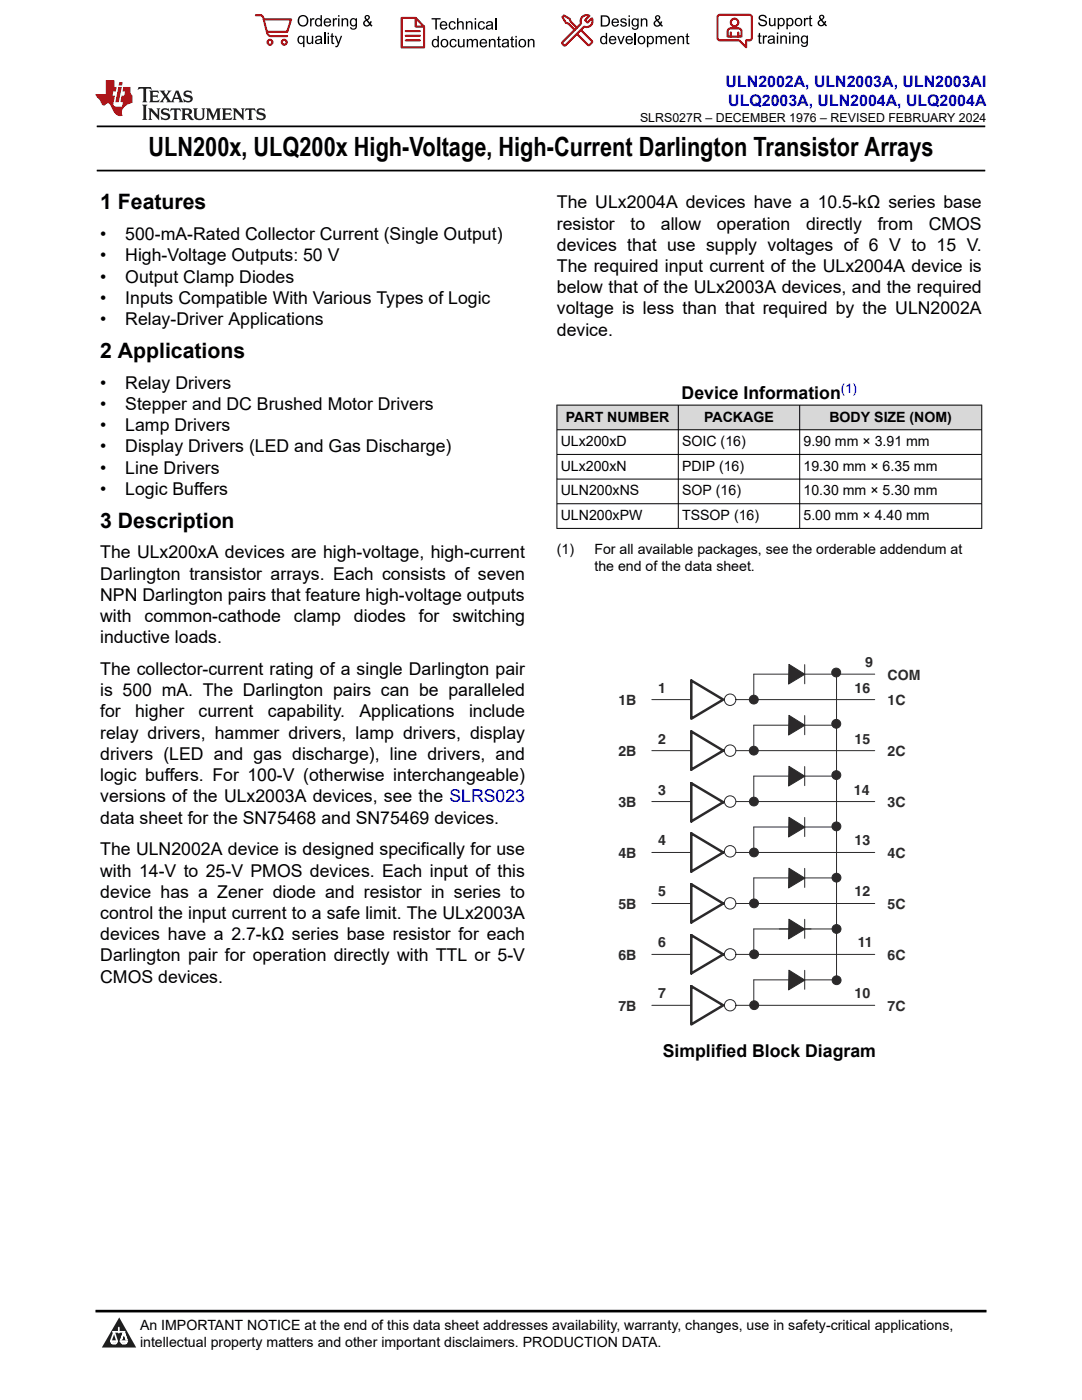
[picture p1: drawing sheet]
<svg xmlns="http://www.w3.org/2000/svg" width="216mm" height="279mm" viewBox="0 0 216 279" stroke-linecap="round" stroke-linejoin="round" font-family="sans-serif">
<path d="M19.3 25.2h177.3M19.3 34h177.3" fill="none" stroke="#000" stroke-width=".35"/>
<g fill="#d8d8d8">
<path d="M111.1 80.8h84.8v5h-84.8z" fill-rule="evenodd"/>
<path d="M111.2 80.9h24.1v4.8h-24.1z" fill-rule="evenodd"/>
<path d="M135.4 80.9h24.1v4.8h-24.1z" fill-rule="evenodd"/>
<path d="M159.6 80.9h36.2v4.8h-36.2z" fill-rule="evenodd"/>
</g>
<path d="M111.1 80.8h84.9M111.1 85.8h84.9M111.1 90.7h84.9M111.1 95.6h84.9M111.1 80.8v24.7M135.3 80.8v24.7M159.6 80.8v24.7M195.9 80.8v24.7M111.1 100.5h84.9M111.1 105.5h84.9" fill="none" stroke="#000" stroke-width=".2"/>
<g fill="none" stroke="#2b292a" stroke-width=".2">
<path d="M130.1 139.6h7.9M146.9 139.6h27.6M160.6 132.6v3.9M166.9 134.5v61.1h-16.5v5M174.5 134.5h-24.1v5.1M130.1 160h7.9M130.1 149.8h7.9M146.9 160h27.6M146.9 149.8h27.6M160.6 142.8v3.8M160.6 153v3.8M166.9 144.7h-16.5v5.1"/>
<path d="M166.9 154.9h-16.5v5.1M130.1 170.1h7.9M146.9 170.1h27.6M160.6 163.1v3.9M160.6 173.3v3.8M166.9 165h-16.5v5.1M166.9 175.2h-16.5v5.1M130.1 190.5h7.9M130.1 180.3h7.9M146.9 190.5h27.6M146.9 180.3h27.6M160.6 183.5v3.8"/>
<path d="M160.6 193.6v3.8M166.9 185.4h-16.5v5.1M130.1 200.6h7.9M146.9 200.6h27.6"/>
<circle cx="145.7" cy="139.6" r="1.14"/>
<circle cx="145.7" cy="149.8" r="1.14"/>
<circle cx="145.7" cy="160" r="1.14"/>
<circle cx="145.7" cy="169.9" r="1.14"/>
<circle cx="145.7" cy="190.5" r="1.14"/>
<circle cx="145.7" cy="180.3" r="1.14"/>
<circle cx="145.7" cy="200.6" r="1.14"/>
</g>
<path d="M137.9 135.8l6.4 3.8-6.4 3.8zM137.9 146l6.4 3.8-6.4 3.8zM137.9 156.3l6.4 3.8-6.4 3.8zM137.9 166.3l6.4 3.8-6.4 3.8zM137.9 176.5l6.4 3.8-6.4 3.8zM137.9 196.8l6.4 3.8-6.4 3.8zM137.9 186.6l6.4 3.9-6.4 3.8z" fill="none" stroke="#2b292a" stroke-width=".5"/>
<circle cx="150.4" cy="149.8" r=".88" fill="#2b292a"/>
<circle cx="150.4" cy="149.8" r=".88" fill="none" stroke="#2b292a" stroke-width=".2"/>
<circle cx="150.4" cy="160" r=".88" fill="#2b292a"/>
<circle cx="150.4" cy="160" r=".88" fill="none" stroke="#2b292a" stroke-width=".2"/>
<circle cx="150.4" cy="170.1" r=".88" fill="#2b292a"/>
<circle cx="150.4" cy="170.1" r=".88" fill="none" stroke="#2b292a" stroke-width=".2"/>
<circle cx="150.5" cy="180.3" r=".88" fill="#2b292a"/>
<circle cx="150.5" cy="180.3" r=".88" fill="none" stroke="#2b292a" stroke-width=".2"/>
<circle cx="150.5" cy="190.5" r=".88" fill="#2b292a"/>
<circle cx="150.5" cy="190.5" r=".88" fill="none" stroke="#2b292a" stroke-width=".2"/>
<circle cx="150.5" cy="200.6" r=".88" fill="#2b292a"/>
<circle cx="150.5" cy="200.6" r=".88" fill="none" stroke="#2b292a" stroke-width=".2"/>
<circle cx="166.9" cy="195.6" r=".88" fill="#2b292a"/>
<circle cx="166.9" cy="195.6" r=".88" fill="none" stroke="#2b292a" stroke-width=".2"/>
<circle cx="166.9" cy="185.4" r=".88" fill="#2b292a"/>
<circle cx="166.9" cy="185.4" r=".88" fill="none" stroke="#2b292a" stroke-width=".2"/>
<circle cx="166.9" cy="175.2" r=".88" fill="#2b292a"/>
<circle cx="166.9" cy="175.2" r=".88" fill="none" stroke="#2b292a" stroke-width=".2"/>
<circle cx="166.9" cy="164.9" r=".88" fill="#2b292a"/>
<circle cx="166.9" cy="164.9" r=".88" fill="none" stroke="#2b292a" stroke-width=".2"/>
<circle cx="166.9" cy="154.7" r=".88" fill="#2b292a"/>
<circle cx="166.9" cy="154.7" r=".88" fill="none" stroke="#2b292a" stroke-width=".2"/>
<circle cx="166.9" cy="144.5" r=".88" fill="#2b292a"/>
<circle cx="166.9" cy="144.5" r=".88" fill="none" stroke="#2b292a" stroke-width=".2"/>
<circle cx="166.9" cy="134.2" r=".88" fill="#2b292a"/>
<circle cx="166.9" cy="134.2" r=".88" fill="none" stroke="#2b292a" stroke-width=".2"/>
<circle cx="150.4" cy="139.6" r=".88" fill="#2b292a"/>
<circle cx="150.4" cy="139.6" r=".88" fill="none" stroke="#2b292a" stroke-width=".2"/>
<path d="M157.4 132.6l3.2 2-3.3 1.9z" fill="#2b292a"/>
<path d="M157.4 132.6l3.2 2-3.3 1.9z" fill="none" stroke="#2b292a" stroke-width=".2"/>
<path d="M157.4 142.8l3.2 1.9-3.3 2z" fill="#2b292a"/>
<path d="M157.4 142.8l3.2 1.9-3.3 2z" fill="none" stroke="#2b292a" stroke-width=".2"/>
<path d="M157.4 152.9l3.2 2-3.3 2z" fill="#2b292a"/>
<path d="M157.4 152.9l3.2 2-3.3 2z" fill="none" stroke="#2b292a" stroke-width=".2"/>
<path d="M157.4 163.1l3.2 2-3.3 1.9z" fill="#2b292a"/>
<path d="M157.4 163.1l3.2 2-3.3 1.9z" fill="none" stroke="#2b292a" stroke-width=".2"/>
<path d="M157.4 173.3l3.2 2-3.3 1.9z" fill="#2b292a"/>
<path d="M157.4 173.3l3.2 2-3.3 1.9z" fill="none" stroke="#2b292a" stroke-width=".2"/>
<path d="M157.4 183.5l3.2 1.9-3.3 2z" fill="#2b292a"/>
<path d="M157.4 183.5l3.2 1.9-3.3 2z" fill="none" stroke="#2b292a" stroke-width=".2"/>
<path d="M157.4 193.6l3.2 2-3.3 2z" fill="#2b292a"/>
<path d="M157.4 193.6l3.2 2-3.3 2z" fill="none" stroke="#2b292a" stroke-width=".2"/>
<path d="M0 0h215.9v23.8h-215.9z" fill-rule="evenodd" fill="#fff"/>
<path d="M27.7 17.4l-.2 .6 .5-.3h.6v.1v2.2l-.2 .4h1l-.2-.4v-2.2v-.1h.5l.5 .3-.1-.6zM29.8 18.1l.2 .4v1.5l-.2 .4h1.9l.1-.6a1.08 1.08 0 0 1-1.3 .2v-.7h.6l.4 .2v-.6l-.4 .2h-.6v-.6l.2-.1a1 1 0 0 1 1 .2l-.1-.5zM31.8 18.1l1 1.1-1 1.2h.9l-.2-.2 .4-.7 .5 .7-.2 .2h1.6l-.2-.2 .1-.4h1l.1 .4-.1 .2h.9l-.2-.3-.8-2h-.5l-1 2.2-.8-1.1 .9-1.1h-.8l.2 .2-.5 .7-.3-.7 .1-.2zM35.2 18.5l.4 1h-.8zM36.8 18.2a.65 .65 0 0 0-.2 .7 .65 .65 0 0 0 .6 .5l.7 .2 .1 .2a.79 .79 0 0 1-.7 .4 .79 .79 0 0 1-.7-.5l.1 .7 .2-.1a.93 .93 0 0 0 1.1 .1 .93 .93 0 0 0 .4-1 1.46 1.46 0 0 0-1.2-.6l-.1-.3a1.09 1.09 0 0 1 1.2 .2l-.2-.6-.1 .1-.6-.2zM28.4 20.9l.2 .4v2.3l-.2 .3h1l-.2-.3v-2.3l.2-.4zM29.6 21.6l.2 .4v1.6l-.2 .3h.8l-.3-.3v-1.4l1.7 1.8v-2l.2-.4h-.8l.2 .2 .1 1.1-1.2-1.3zM32.3 21.8a.65 .65 0 0 0-.2 .7 .65 .65 0 0 0 .7 .4l.6 .2 .1 .2a.79 .79 0 0 1-.7 .4 .79 .79 0 0 1-.7-.5l.1 .7 .2-.1a.93 .93 0 0 0 1.1 .1 .93 .93 0 0 0 .4-.9 1.46 1.46 0 0 0-1.2-.6l-.1-.4a1.09 1.09 0 0 1 1.2 .2l-.2-.6-.1 .1-.6-.1zM34.1 21.6l-.1 .7a.63 .63 0 0 1 .7-.4l.1 1.7-.3 .3h1l-.2-.3v-1.7a.66 .66 0 0 1 .8 .4l-.1-.7zM36.2 21.6l.2 .4v1.6l-.2 .3h.9l-.2-.2v-.7h.5l.1 .2a.79 .79 0 0 0 1.2 .6l-1-.9a.61 .61 0 0 0 .6-.6 .61 .61 0 0 0-.5-.6zM36.9 21.9h.2a.47 .47 0 0 1 .5 .1 .47 .47 0 0 1 .1 .5l-.2 .2h-.6zM38.5 21.6l.2 .2a2.27 2.27 0 0 0 .4 2 1.04 1.04 0 0 0 1.7-.7v-1.3l.2-.2h-.8l.2 .4v1.1a.6 .6 0 0 1-.6 .6 .6 .6 0 0 1-.6-.6v-1.1l.3-.4zM41.1 21.6l.2 .4v1.6l-.2 .3h.7l-.2-.3v-1.5l.9 1.9 .8-1.9v1.5l-.2 .3h1l-.3-.3v-1.6l.3-.4h-.8l-.7 1.5-.7-1.5zM44.3 21.6l.2 .4v1.6l-.2 .3h1.9l.1-.5a1.09 1.09 0 0 1-1.3 .1v-.6h.6l.4 .1v-.6l-.4 .2h-.6v-.6l.2-.1a1.01 1.01 0 0 1 1 .3l-.1-.6zM46.4 21.6l.3 .4v1.6l-.3 .3h.8l-.2-.3v-1.4l1.6 1.8v-2l.2-.4h-.7l.2 .2v1.1l-1.2-1.3zM49 21.6l-.1 .7a.63 .63 0 0 1 .8-.4v1.7l-.3 .3h1l-.2-.3v-1.7a.66 .66 0 0 1 .8 .4l-.1-.7zM51.4 21.8a.65 .65 0 0 0-.2 .7 .65 .65 0 0 0 .6 .4l.6 .2 .2 .2a.79 .79 0 0 1-.8 .4 .79 .79 0 0 1-.6-.5l.1 .7 .2-.1a.93 .93 0 0 0 1 .1 .93 .93 0 0 0 .5-.9 1.46 1.46 0 0 0-1.3-.6l-.1-.4a1.09 1.09 0 0 1 1.3 .2l-.2-.6-.2 .1-.5-.1z" fill="#231f20"/>
<path d="M21.1 16v2.8h-2.1l.1 .3 .9 1a.95 .95 0 0 0 .9 .9 .59 .59 0 0 1 .6-.4 .59 .59 0 0 1 .5 .4l.4 .8a1.59 1.59 0 0 0 2.1 1.3 1.61 1.61 0 0 1 1-2.2l1-.4-.1-1.5a1.59 1.59 0 0 1-.4-1.6h-1.4l-.2 .9h.5l-.1 .8h-.5l-.2 1v.2l.4 .1-.2 .9h-.6a.73 .73 0 0 1-1.1-.7l.3-1.5h-.5l.2-.8h.5l.2-.9h-.5v-1.4zM23.6 17.4l-.6 3h.7l.6-3zM23.8 16.4l-.1 .7h.7l.1-.7z" fill="#ed1c24"/>
<g fill="#000">
<path d="M59.4 4.2a1.12 1.12 0 0 1 2.2 0 1.12 1.12 0 0 1-2.2 0zM59.9 3.5a.89 .89 0 0 0-.1 1.1 .89 .89 0 0 0 1.1 .4 .88 .88 0 0 0 .3-1.3 .88 .88 0 0 0-1.3-.2z" fill-rule="evenodd"/>
<path d="M59.5 7.3l.5-.2 .5 .3v-.3h.3v2.3h-.3v-.8a.74 .74 0 0 1-1 0 .74 .74 0 0 1-.1-1zM59.8 7.5a.57 .57 0 0 0-.2 .7 .57 .57 0 0 0 .8 .2 .57 .57 0 0 0 .1-.7 .57 .57 0 0 0-.7-.2z" fill-rule="evenodd"/>
<path d="M61.9 3.6h.2v.3l.2-.2 .3-.1 .2 .1-.1 .3a.36 .36 0 0 0-.5 0 .36 .36 0 0 0 0 .4v.9h-.3z" fill-rule="evenodd"/>
<path d="M61.2 7.1h.3v.9a.41 .41 0 0 0 .4 .6 .41 .41 0 0 0 .3-.6v-.9h.3v1.7h-.2v-.3a.58 .58 0 0 1-.7 .3 .58 .58 0 0 1-.4-.6z" fill-rule="evenodd"/>
<path d="M63 3.8l.5-.2 .5 .2v-.8h.2v2.3h-.2v-.2a.75 .75 0 0 1-1-.1 .75 .75 0 0 1-.1-1zM63.2 4a.57 .57 0 0 0-.1 .7 .57 .57 0 0 0 .8 .2 .57 .57 0 0 0 .1-.7 .57 .57 0 0 0-.8-.2z" fill-rule="evenodd"/>
<path d="M63 7.3a.74 .74 0 0 1 1-.1 .74 .74 0 0 1 .3 .9v.7h-.3v-.2a.57 .57 0 0 1-.8 .2 .57 .57 0 0 1-.2-.8l1-.3a.41 .41 0 0 0-.4-.4 .41 .41 0 0 0-.4 .4l-.3-.1zM63.2 8.2a.35 .35 0 0 0 .2 .5 .35 .35 0 0 0 .5-.3l.1-.4z" fill-rule="evenodd"/>
<path d="M65.4 6.5h.3v.3h-.3zM65.4 7.1h.3v1.7h-.3z" fill-rule="evenodd"/>
<path d="M64.8 3.8a.76 .76 0 0 1 .9-.1 .76 .76 0 0 1 .4 .8h-1.2a.47 .47 0 0 0 .3 .6 .47 .47 0 0 0 .6-.4l.3 .1a.82 .82 0 0 1-1.3 .3 .82 .82 0 0 1 0-1.3zM65 4l-.1 .3h.9l-.3-.4z" fill-rule="evenodd"/>
<path d="M66.4 3.6h.3v.3l.1-.2 .4-.1 .1 .1-.1 .3a.36 .36 0 0 0-.4 0 .36 .36 0 0 0-.1 .4v.9h-.3z" fill-rule="evenodd"/>
<path d="M66.1 6.7l.3-.1v.5h.3v.3h-.3v.9l.1 .2h.2v.3a.41 .41 0 0 1-.4-.1 .41 .41 0 0 1-.2-.4v-.9h-.2v-.3h.2z" fill-rule="evenodd"/>
<path d="M66.8 7.1h.3l.4 1.4 .5-1.4h.3l-.6 1.7a.57 .57 0 0 1-.8 .6v-.3a.37 .37 0 0 0 .5-.3z" fill-rule="evenodd"/>
<path d="M67.5 3h.2v.3h-.2zM67.5 3.6h.2v1.7h-.2z" fill-rule="evenodd"/>
<path d="M68.2 3.6h.2v.3a.58 .58 0 0 1 .7-.3 .58 .58 0 0 1 .4 .7v1h-.3v-1a.4 .4 0 0 0-.4-.5 .4 .4 0 0 0-.4 .6v.9h-.2z" fill-rule="evenodd"/>
<path d="M70 3.8l.5-.2 .5 .2v-.2h.2v1.5a.71 .71 0 0 1-.5 .8 .71 .71 0 0 1-.8-.5h.2a.46 .46 0 0 0 .6 .3 .46 .46 0 0 0 .3-.6 .78 .78 0 0 1-1.1-.2 .78 .78 0 0 1 .1-1.1zM70.2 4a.53 .53 0 0 0-.1 .8 .53 .53 0 0 0 .8 0 .54 .54 0 0 0 0-.7 .54 .54 0 0 0-.7-.1z" fill-rule="evenodd"/>
<path d="M72.9 3.1a.53 .53 0 0 1 .8 .1 .53 .53 0 0 1-.3 .8l.4 .5 .1-.3 .3 .1-.2 .5 .3 .3-.2 .2-.3-.3a.71 .71 0 0 1-1.2 .1 .71 .71 0 0 1 .4-1.1l-.3-.5zM73 3.5a.3 .3 0 0 0 .6 0 .3 .3 0 0 0-.6 0zM72.9 4.3a.45 .45 0 0 0 0 .7 .45 .45 0 0 0 .7-.2l-.5-.6z" fill-rule="evenodd"/>
<path d="M86.1 3.6h1.8v.3h-.7v2h-.3v-2h-.8z" fill-rule="evenodd"/>
<path d="M86.3 8l.5-.2 .5 .2v-.8h.3v2.2h-.3v-.2a.76 .76 0 0 1-1 0 .76 .76 0 0 1-.1-1zM86.6 8.1a.58 .58 0 0 0-.2 .8 .58 .58 0 0 0 .8 .2 .58 .58 0 0 0 .1-.8 .58 .58 0 0 0-.7-.2z" fill-rule="evenodd"/>
<path d="M88.2 7.9a.81 .81 0 0 1 1.1 .2 .81 .81 0 0 1-.2 1.1 .81 .81 0 0 1-1.1-.1l-.1-.8zM88.3 8.1a.57 .57 0 0 0 0 .9 .57 .57 0 0 0 .8 0 .57 .57 0 0 0 0-.8 .57 .57 0 0 0-.8-.1z" fill-rule="evenodd"/>
<path d="M88 4.4a.77 .77 0 0 1 .9-.1 .77 .77 0 0 1 .4 .8h-1.3a.48 .48 0 0 0 .4 .6 .48 .48 0 0 0 .6-.3h.3a.83 .83 0 0 1-1.3 .4 .83 .83 0 0 1 0-1.4zM88.2 4.6l-.2 .3h1l-.3-.4z" fill-rule="evenodd"/>
<path d="M89.7 4.4a.7 .7 0 0 1 1.2 .3l-.2 .1a.45 .45 0 0 0-.6-.3 .45 .45 0 0 0-.3 .6 .45 .45 0 0 0 .3 .6 .45 .45 0 0 0 .6-.4h.3a.76 .76 0 0 1-1.1 .6 .76 .76 0 0 1-.3-1.1z" fill-rule="evenodd"/>
<path d="M89.9 8a.7 .7 0 0 1 1.2 .3h-.3a.45 .45 0 0 0-.5-.3 .45 .45 0 0 0-.3 .6 .45 .45 0 0 0 .3 .6 .45 .45 0 0 0 .6-.4l.2 .1a.76 .76 0 0 1-1 .5 .76 .76 0 0 1-.4-1.1z" fill-rule="evenodd"/>
<path d="M91.2 3.6h.3v.8a.59 .59 0 0 1 .7-.2 .59 .59 0 0 1 .3 .7v1h-.2v-1a.4 .4 0 0 0-.5-.4 .4 .4 0 0 0-.3 .5v.9h-.3z" fill-rule="evenodd"/>
<path d="M91.4 7.8h.2v.9a.41 .41 0 0 0 .5 .5 .41 .41 0 0 0 .3-.5v-.9h.3v1.6h-.3v-.2a.58 .58 0 0 1-.7 .3 .58 .58 0 0 1-.3-.7z" fill-rule="evenodd"/>
<path d="M93 4.2h.2v.3a.59 .59 0 0 1 .7-.3 .59 .59 0 0 1 .4 .7v1h-.3v-1a.41 .41 0 0 0-.4-.5 .41 .41 0 0 0-.4 .6v.9h-.2z" fill-rule="evenodd"/>
<path d="M93.1 7.8h.3v.2a.56 .56 0 0 1 1 0 .54 .54 0 0 1 .6-.2 .54 .54 0 0 1 .4 .5v1.1h-.3v-1a.34 .34 0 0 0-.3-.4 .34 .34 0 0 0-.4 .3v1.1h-.3v-1a.38 .38 0 0 0-.5-.4 .38 .38 0 0 0-.2 .6v.8h-.3z" fill-rule="evenodd"/>
<path d="M94.7 3.6h.3v.3h-.3zM94.7 4.2h.3v1.7h-.3z" fill-rule="evenodd"/>
<path d="M95.5 4.4a.7 .7 0 0 1 1.3 .3l-.3 .1a.45 .45 0 0 0-.6-.3 .45 .45 0 0 0-.3 .6 .45 .45 0 0 0 .3 .6 .45 .45 0 0 0 .6-.4h.3a.76 .76 0 0 1-1.1 .6 .76 .76 0 0 1-.3-1.1z" fill-rule="evenodd"/>
<path d="M95.9 8a.77 .77 0 0 1 .9-.2 .77 .77 0 0 1 .4 .9h-1.2a.48 .48 0 0 0 .3 .5 .48 .48 0 0 0 .6-.3h.3a.83 .83 0 0 1-1.3 .4 .83 .83 0 0 1 0-1.3zM96.1 8.1l-.1 .4h.9l-.2-.5z" fill-rule="evenodd"/>
<path d="M97.5 7.8h.3v.2a.59 .59 0 0 1 .7-.2 .59 .59 0 0 1 .4 .6v1h-.3v-1a.41 .41 0 0 0-.5-.4 .41 .41 0 0 0-.3 .5v.9h-.3z" fill-rule="evenodd"/>
<path d="M97.1 4.4a.74 .74 0 0 1 1-.1 .74 .74 0 0 1 .3 .9v.7h-.3v-.2a.59 .59 0 0 1-.8 .2 .59 .59 0 0 1-.3-.8l1.1-.3a.42 .42 0 0 0-.4-.4 .42 .42 0 0 0-.5 .4l-.2-.1zM97.3 5.3a.36 .36 0 0 0 .2 .5 .36 .36 0 0 0 .5-.2l.1-.5z" fill-rule="evenodd"/>
<path d="M99.4 7.4l.2-.2v.6h.3v.2h-.3v1l.1 .2h.2l.1 .2a.41 .41 0 0 1-.5 0 .41 .41 0 0 1-.1-.4v-1h-.2v-.2h.2z" fill-rule="evenodd"/>
<path d="M100.3 8a.74 .74 0 0 1 .9-.2 .74 .74 0 0 1 .3 .9l.1 .7h-.3v-.2a.59 .59 0 0 1-.8 .3 .59 .59 0 0 1-.3-.8l1-.3a.42 .42 0 0 0-.3-.4 .42 .42 0 0 0-.5 .3h-.3zM100.5 8.8a.36 .36 0 0 0 .1 .5 .36 .36 0 0 0 .5-.2l.2-.5z" fill-rule="evenodd"/>
<path d="M102 7.4l.3-.2v.6h.3v.2h-.3v1l.1 .2h.2v.2a.41 .41 0 0 1-.5 0 .41 .41 0 0 1-.1-.4v-1h-.2v-.2h.2z" fill-rule="evenodd"/>
<path d="M102.8 7.2h.3v.3h-.3zM102.8 7.8h.3v1.6h-.3z" fill-rule="evenodd"/>
<path d="M103.7 7.9a.81 .81 0 0 1 1.1 .2 .81 .81 0 0 1-.1 1.1 .81 .81 0 0 1-1.2-.1v-.8zM103.9 8.1a.57 .57 0 0 0-.1 .9 .57 .57 0 0 0 .8 0 .57 .57 0 0 0 0-.8 .57 .57 0 0 0-.7-.1z" fill-rule="evenodd"/>
<path d="M105.3 7.8h.3v.2a.59 .59 0 0 1 .7-.2 .59 .59 0 0 1 .4 .6v1h-.3v-1a.41 .41 0 0 0-.5-.4 .41 .41 0 0 0-.3 .5v.9h-.3z" fill-rule="evenodd"/>
<path d="M119.9 3.1h.7a1.12 1.12 0 0 1 1.1 1.1 1.12 1.12 0 0 1-1 1.1h-.8zM120.2 3.3v1.7h.4a.86 .86 0 0 0 .8-.8 .86 .86 0 0 0-.8-.9z" fill-rule="evenodd"/>
<path d="M119.9 7.4l.5-.3 .5 .3v-.8h.2v2.2h-.2v-.2a.75 .75 0 0 1-1 0 .75 .75 0 0 1-.1-1zM120.1 7.5a.57 .57 0 0 0-.1 .8 .57 .57 0 0 0 .8 .2 .57 .57 0 0 0 .1-.8 .57 .57 0 0 0-.8-.2z" fill-rule="evenodd"/>
<path d="M121.7 7.4a.76 .76 0 0 1 .9-.2 .76 .76 0 0 1 .4 .9h-1.2a.47 .47 0 0 0 .3 .5 .47 .47 0 0 0 .6-.3h.3a.82 .82 0 0 1-1.3 .4 .82 .82 0 0 1 0-1.3zM121.9 7.5l-.1 .3h.9l-.3-.4z" fill-rule="evenodd"/>
<path d="M122.2 3.9a.76 .76 0 0 1 .9-.2 .76 .76 0 0 1 .4 .9h-1.2a.47 .47 0 0 0 .4 .5 .47 .47 0 0 0 .5-.3h.3a.82 .82 0 0 1-1.3 .4 .82 .82 0 0 1 0-1.3zM122.5 4l-.2 .3h.9l-.2-.4z" fill-rule="evenodd"/>
<path d="M123.9 3.8a.71 .71 0 0 1 1.1 .3h-.2a.32 .32 0 0 0-.4-.3 .32 .32 0 0 0-.3 .4h.1a.75 .75 0 0 1 .9 .8 .72 .72 0 0 1-.7 .3 .72 .72 0 0 1-.7-.5h.3a.36 .36 0 0 0 .4 .4 .36 .36 0 0 0 .3-.5 .8 .8 0 0 1-.9-.7z" fill-rule="evenodd"/>
<path d="M123.2 7.2h.3l.4 1.3 .5-1.3h.3l-.7 1.6h-.2z" fill-rule="evenodd"/>
<path d="M125.4 3.1h.3v.3h-.3zM125.4 3.7h.3v1.6h-.3z" fill-rule="evenodd"/>
<path d="M125 7.4a.76 .76 0 0 1 .9-.2 .76 .76 0 0 1 .4 .9h-1.2a.47 .47 0 0 0 .3 .5 .47 .47 0 0 0 .6-.3h.3a.82 .82 0 0 1-1.3 .4 .82 .82 0 0 1 0-1.3zM125.2 7.5l-.1 .3h.9l-.2-.4z" fill-rule="evenodd"/>
<path d="M126.2 3.9l.5-.3 .5 .3v-.2h.2v1.4a.71 .71 0 0 1-.5 .8 .71 .71 0 0 1-.8-.5l.2 .1a.46 .46 0 0 0 .6 .2 .46 .46 0 0 0 .3-.6 .78 .78 0 0 1-1.1-.1 .78 .78 0 0 1 .1-1.1zM126.4 4a.53 .53 0 0 0-.1 .8 .53 .53 0 0 0 .8 0 .54 .54 0 0 0 0-.7 .54 .54 0 0 0-.7-.1z" fill-rule="evenodd"/>
<path d="M127.5 7.3a.8 .8 0 0 1 1.1 .2 .8 .8 0 0 1-.1 1.1 .8 .8 0 0 1-1.2-.1v-.8zM127.7 7.5a.56 .56 0 0 0-.1 .9 .56 .56 0 0 0 .8-.1 .56 .56 0 0 0 0-.7 .56 .56 0 0 0-.7-.1z" fill-rule="evenodd"/>
<path d="M127.9 3.7h.2v.2a.58 .58 0 0 1 .7-.2 .58 .58 0 0 1 .4 .6v1h-.3v-1a.4 .4 0 0 0-.4-.4 .4 .4 0 0 0-.4 .5v.9h-.2z" fill-rule="evenodd"/>
<path d="M129.1 7.2h.2v.2a.72 .72 0 0 1 1-.1 .72 .72 0 0 1 .2 1 .64 .64 0 0 1-.5 .5 .64 .64 0 0 1-.6-.2v.8h-.3zM129.5 7.5a.56 .56 0 0 0-.2 .8 .56 .56 0 0 0 .8 .2 .56 .56 0 0 0 .1-.8 .56 .56 0 0 0-.7-.2z" fill-rule="evenodd"/>
<path d="M130.8 7.2h.3v.2a.55 .55 0 0 1 .9 0 .53 .53 0 0 1 .6-.3 .53 .53 0 0 1 .4 .6v1.1h-.2v-1a.34 .34 0 0 0-.3-.4 .34 .34 0 0 0-.4 .3v1.1h-.3v-1a.37 .37 0 0 0-.5-.4 .37 .37 0 0 0-.2 .6v.8h-.3z" fill-rule="evenodd"/>
<path d="M130.8 3.2a.53 .53 0 0 1 .9 .1 .53 .53 0 0 1-.4 .8l.4 .5 .2-.4 .2 .1-.2 .5 .4 .3-.2 .3-.3-.4a.71 .71 0 0 1-1.2 .1 .71 .71 0 0 1 .3-1.1l-.2-.5zM130.9 3.6a.3 .3 0 0 0 .6 0 .3 .3 0 0 0-.6 0zM130.9 4.3a.45 .45 0 0 0 0 .7 .45 .45 0 0 0 .7-.2l-.5-.6z" fill-rule="evenodd"/>
<path d="M133.6 7.4a.76 .76 0 0 1 .9-.2 .76 .76 0 0 1 .3 .9h-1.2a.47 .47 0 0 0 .4 .5 .47 .47 0 0 0 .6-.3h.2a.82 .82 0 0 1-1.2 .4 .82 .82 0 0 1 0-1.3zM133.8 7.5l-.2 .3h1l-.3-.4z" fill-rule="evenodd"/>
<path d="M135.2 7.2h.2v.2a.58 .58 0 0 1 .7-.2 .58 .58 0 0 1 .4 .6v1h-.3v-1a.4 .4 0 0 0-.4-.4 .4 .4 0 0 0-.3 .5v.9h-.3z" fill-rule="evenodd"/>
<path d="M137 6.8l.3-.2v.6h.2v.2h-.2v1v.2h.2l.1 .2a.41 .41 0 0 1-.5 0 .41 .41 0 0 1-.1-.5v-.9h-.2v-.2h.2z" fill-rule="evenodd"/>
<path d="M151.6 3.1a.88 .88 0 0 1 1.4 .5h-.3a.49 .49 0 0 0-.5-.5 .49 .49 0 0 0-.5 .6l.1 .1a1.06 1.06 0 0 1 1.2 1 .95 .95 0 0 1-.9 .4 .95 .95 0 0 1-.8-.7h.3a.58 .58 0 0 0 .6 .5 .58 .58 0 0 0 .5-.6l-.2-.1a.95 .95 0 0 1-1.1-.9z" fill-rule="evenodd"/>
<path d="M151.4 6.7l.3-.2v.6h.2v.2h-.2v1v.2h.2l.1 .2a.41 .41 0 0 1-.5 0 .41 .41 0 0 1-.1-.5v-.9h-.2v-.2h.2z" fill-rule="evenodd"/>
<path d="M152.2 7.1h.3v.2l.1-.2h.4h.1l-.1 .3a.36 .36 0 0 0-.4 0 .36 .36 0 0 0-.1 .5v.8h-.3z" fill-rule="evenodd"/>
<path d="M153.3 7.3a.74 .74 0 0 1 1-.2 .74 .74 0 0 1 .3 .9l.1 .7h-.3l-.1-.2a.57 .57 0 0 1-.8 .3 .57 .57 0 0 1-.1-.9l.9-.2a.41 .41 0 0 0-.4-.4 .41 .41 0 0 0-.4 .3h-.3zM153.5 8.1a.35 .35 0 0 0 .2 .5 .35 .35 0 0 0 .5-.2l.1-.5z" fill-rule="evenodd"/>
<path d="M153.4 3.6h.3v.9a.41 .41 0 0 0 .4 .5 .41 .41 0 0 0 .4-.5v-.9h.2v1.6h-.2v-.2a.58 .58 0 0 1-.7 .2 .58 .58 0 0 1-.4-.6z" fill-rule="evenodd"/>
<path d="M155 6.5h.3v.3h-.3zM155 7.1h.3v1.6h-.3z" fill-rule="evenodd"/>
<path d="M155.2 3.6h.2v.2a.72 .72 0 0 1 1-.1 .72 .72 0 0 1 .2 1 .64 .64 0 0 1-.5 .5 .64 .64 0 0 1-.6-.2v.8h-.3zM155.6 3.9a.56 .56 0 0 0-.2 .8 .56 .56 0 0 0 .8 .2 .56 .56 0 0 0 .1-.8 .56 .56 0 0 0-.7-.2z" fill-rule="evenodd"/>
<path d="M155.7 7.1h.3v.2a.58 .58 0 0 1 .7-.2 .58 .58 0 0 1 .3 .6v1h-.3v-1a.4 .4 0 0 0-.4-.4 .4 .4 0 0 0-.3 .5v.9h-.3z" fill-rule="evenodd"/>
<path d="M156.9 3.6h.3v.2a.72 .72 0 0 1 .9-.1 .72 .72 0 0 1 .2 1 .64 .64 0 0 1-.4 .5 .64 .64 0 0 1-.7-.2v.8h-.3zM157.3 3.9a.56 .56 0 0 0-.1 .8 .56 .56 0 0 0 .7 .2 .56 .56 0 0 0 .2-.8 .56 .56 0 0 0-.8-.2z" fill-rule="evenodd"/>
<path d="M157.4 6.5h.3v.3h-.3zM157.4 7.1h.3v1.6h-.3z" fill-rule="evenodd"/>
<path d="M158.1 7.1h.3v.2a.58 .58 0 0 1 .7-.2 .58 .58 0 0 1 .4 .6v1h-.3v-1a.4 .4 0 0 0-.5-.4 .4 .4 0 0 0-.3 .5v.9h-.3z" fill-rule="evenodd"/>
<path d="M158.8 3.7a.8 .8 0 0 1 1.1 .2 .8 .8 0 0 1-.1 1.1 .8 .8 0 0 1-1.1-.1l-.1-.8zM159 3.9a.56 .56 0 0 0-.1 .9 .56 .56 0 0 0 .9 0 .56 .56 0 0 0-.1-.8 .56 .56 0 0 0-.7-.1z" fill-rule="evenodd"/>
<path d="M160 7.3l.5-.2 .5 .2v-.2h.2v1.4a.71 .71 0 0 1-.5 .9 .71 .71 0 0 1-.9-.5h.3a.46 .46 0 0 0 .6 .2 .46 .46 0 0 0 .2-.6 .78 .78 0 0 1-1-.1 .78 .78 0 0 1 .1-1.1zM160.2 7.4a.53 .53 0 0 0-.1 .8 .53 .53 0 0 0 .8 0 .54 .54 0 0 0 0-.7 .54 .54 0 0 0-.7-.1z" fill-rule="evenodd"/>
<path d="M160.4 3.6h.3v.2l.1-.2h.4h.1l-.1 .3a.36 .36 0 0 0-.4 0 .36 .36 0 0 0-.1 .5v.8h-.3z" fill-rule="evenodd"/>
<path d="M161.5 3.2l.3-.2v.6h.3v.2h-.3v1v.2h.3v.2a.41 .41 0 0 1-.5 0 .41 .41 0 0 1-.1-.5v-.9h-.2v-.2h.2z" fill-rule="evenodd"/>
<path d="M163.6 3.1a.53 .53 0 0 1 .8 .1 .53 .53 0 0 1-.3 .8l.4 .5 .1-.3h.3l-.2 .5 .3 .3-.2 .3-.3-.3a.71 .71 0 0 1-1.2 .1 .71 .71 0 0 1 .4-1.2l-.3-.5zM163.7 3.5a.3 .3 0 0 0 .5 0 .3 .3 0 0 0-.5 0zM163.6 4.2a.45 .45 0 0 0 0 .8 .45 .45 0 0 0 .7-.3l-.5-.6z" fill-rule="evenodd"/>
</g>
<path d="M64.8 6.5v2.3M98.9 3.6v2.3M126.8 6.6v2.2" fill="none" stroke="#000" stroke-width=".28"/>
<g fill="none" stroke="#de0000" stroke-width=".42">
<path d="M51.1 3l1 .1a1.4 1.4 0 0 1 .6 1.2l.7 2.5a.95 .95 0 0 0 1.1 .4h2.8M52.7 3.9h5.4l-.8 2.4h-4M80.1 3.6h2.8v1.7h1.7v4.2h-4.5zM81 7.1h2.8M81 6.2h2.8M81 8.1h2.8M82.9 3.6l1.7 1.7M115.1 5.5l-1.3-1.2-.1-.5-1.2-.7-.3 .3 .7 1.1 .5 .2 1.3 1.3M115.9 6l2.2 2.2v.3l-.5 .5h-.3l-2.2-2.2zM115.9 6l.7-.7a1.19 1.19 0 0 0 1.3-.3 1.19 1.19 0 0 0 .2-1.4l-.9 .9-.4-.5 .8-.8a1.19 1.19 0 0 0-1.4 .1 1.19 1.19 0 0 0-.2 1.4l-3.8 3.7v.3l.3 .3h.3l2.3-2.2M143.2 3.2l.4-.2h6l.4 .2v4.4l-.2 .4-.9 .1v1.3l-1.4-1.3h-3.9l-.4-.3zM145.4 5.8l.4-.1h1.6a.61 .61 0 0 1 .6 .6v1h-2.8v-1z"/>
<path d="M145.8 6.5v.8M147.3 6.5v.8"/>
<circle cx="53.9" cy="8.4" r=".49"/>
<circle cx="56.7" cy="8.4" r=".49"/>
<circle cx="146.6" cy="4.5" r=".75"/>
</g>
<path d="M0 261.4h215.9v18h-215.9z" fill-rule="evenodd" fill="#fff"/>
<path d="M23.8 262.9l3.4 6h-6.9z" fill="#231f20"/>
<path d="M22.1 267.7h1.3l-.4 .5h-.3a.55 .55 0 0 1-.6-.5z" fill-rule="evenodd" fill="#fff"/>
<path d="M22.1 267.7h1.3l-.4 .5h-.3a.55 .55 0 0 1-.6-.5z" fill="none" stroke="#231f20" stroke-width=".34"/>
<path d="M22.1 267.7h1.3l-.4 .5h-.5zM22.6 265.8h.1M22.6 265.8h2.3zM23.7 265.9h.1M23.7 264.9v1zM24 267.7h.1" fill="none" stroke="#fff" stroke-width=".34"/>
<path d="M24.7 265.8l-.7 1.9z" fill="#fff"/>
<path d="M24.7 265.8l-.7 1.9z" fill="none" stroke="#fff" stroke-width=".34"/>
<path d="M24.7 265.8l.7 1.9z" fill="#fff"/>
<path d="M22.8 265.8l-.7 1.9zM22.8 265.8l.6 1.9zM24.7 265.8l.7 1.9zM25.3 267.7h.1" fill="none" stroke="#fff" stroke-width=".34"/>
<path d="M24.1 267.7h1.3a.65 .65 0 0 1-.6 .5 .65 .65 0 0 1-.7-.5z" fill-rule="evenodd" fill="#fff"/>
<path d="M24.1 267.7h1.3a.65 .65 0 0 1-.6 .5 .65 .65 0 0 1-.7-.5z" fill="none" stroke="#231f20" stroke-width=".34"/>
<path d="M24 267.7h.1M24.1 267.7h1.3l-.4 .5h-.5z" fill="none" stroke="#fff" stroke-width=".34"/>
<path d="M19 261.7h177.8" fill="none" stroke="#000" stroke-width=".53"/>
<text font-size="5.3" x="29.6" y="31.2">ULN200x, ULQ200x High-Voltage, High-Current Darlington Transistor Arrays</text>
<g font-size="4.2">
<text x="20" y="41.8">1 Features</text>
<text x="20" y="71.4">2 Applications</text>
<text x="20" y="105.3">3 Description</text>
</g>
<g font-size="3.5">
<text x="111.1" y="41.6">The ULx2004A devices have a 10.5-kΩ series base</text>
<text x="20" y="47.9">•</text>
<text x="25" y="47.9">500-mA-Rated Collector Current (Single Output)</text>
<text x="111.1" y="45.8">resistor</text>
<text x="125.8" y="45.8">to</text>
<text x="131.9" y="45.8">allow</text>
<text x="143" y="45.8">operation</text>
<text x="160.8" y="45.8">directly</text>
<text x="175.1" y="45.8">from</text>
<text x="185.3" y="45.8">CMOS</text>
<text x="20" y="52.2">•</text>
<text x="25" y="52.2">High-Voltage Outputs: 50 V</text>
<text x="111.1" y="50.1">devices that use supply voltages of 6 V to 15 V.</text>
<text x="20" y="56.4">•</text>
<text x="25" y="56.4">Output Clamp Diodes</text>
<text x="111.1" y="54.3">The required input current of the ULx2004A device is</text>
<text x="111.1" y="58.5">below that of the ULx2003A devices, and the required</text>
<text x="20" y="60.6">•</text>
<text x="20" y="64.9">•</text>
<text x="25" y="60.6">Inputs Compatible With Various Types of Logic</text>
<text x="25" y="64.9">Relay-Driver Applications</text>
<text x="111.1" y="62.8">voltage is less than that required by the ULN2002A</text>
<text x="111.1" y="67">device.</text>
<text x="20" y="77.6">•</text>
<text x="25" y="77.6">Relay Drivers</text>
<text x="20" y="81.8">•</text>
<text x="25" y="81.8">Stepper and DC Brushed Motor Drivers</text>
<text x="136" y="79.7">Device Information</text>
<text x="20" y="86">•</text>
<text x="25" y="86">Lamp Drivers</text>
<text x="20" y="90.3">•</text>
<text x="20" y="94.5">•</text>
<text x="25" y="90.3">Display Drivers (LED and Gas Discharge)</text>
<text x="25" y="94.5">Line Drivers</text>
<text x="20" y="98.7">•</text>
<text x="25" y="98.7">Logic Buffers</text>
<text x="20" y="111.4">The ULx200xA devices are high-voltage, high-current</text>
<text x="20" y="119.9">NPN Darlington pairs that feature high-voltage outputs</text>
<text x="20" y="115.7">Darlington transistor arrays. Each consists of seven</text>
<text x="20" y="124.1">with</text>
<text x="28.8" y="124.1">common-cathode</text>
<text x="58.7" y="124.1">clamp</text>
<text x="70.6" y="124.1">diodes</text>
<text x="83.6" y="124.1">for</text>
<text x="90.3" y="124.1">switching</text>
<text x="20" y="128.4">inductive loads.</text>
<text x="20" y="134.7">The collector-current rating of a single Darlington pair</text>
<text x="20" y="139">is 500 mA. The Darlington pairs can be paralleled</text>
<text x="20" y="143.2">for</text>
<text x="27" y="143.2">higher</text>
<text x="39.6" y="143.2">current</text>
<text x="53.4" y="143.2">capability.</text>
<text x="71.7" y="143.2">Applications</text>
<text x="93.6" y="143.2">include</text>
<text x="20" y="147.4">relay drivers, hammer drivers, lamp drivers, display</text>
<text x="20" y="155.9">logic buffers. For 100-V (otherwise interchangeable)</text>
<text x="20" y="151.7">drivers (LED and gas discharge), line drivers, and</text>
<text x="20" y="160.1">versions of the ULx2003A devices, see the SLRS023</text>
<text x="20" y="164.4">data sheet for the SN75468 and SN75469 devices.</text>
<text x="20" y="170.7">The ULN2002A device is designed specifically for use</text>
<text x="20" y="174.9">with 14-V to 25-V PMOS devices. Each input of this</text>
<text x="20" y="179.2">device has a Zener diode and resistor in series to</text>
<text x="20" y="183.4">control the input current to a safe limit. The ULx2003A</text>
<text x="20" y="187.6">devices have a 2.7-kΩ series base resistor for each</text>
<text x="20" y="191.9">Darlington pair for operation directly with TTL or 5-V</text>
<text x="20" y="196.1">CMOS devices.</text>
<text x="132.2" y="211">Simplified Block Diagram</text>
</g>
<g font-size="3.2" fill="#00f">
<text x="144.8" y="17.3">ULN2002A, ULN2003A, ULN2003AI</text>
<text x="145.3" y="21.1">ULQ2003A, ULN2004A, ULQ2004A</text>
</g>
<g font-size="2.8">
<text x="111.9" y="89">ULx200xD</text>
<text x="112.9" y="84.1">PART NUMBER</text>
<text x="136.1" y="89">SOIC (16)</text>
<text x="140.5" y="84.1">PACKAGE</text>
<text x="160.3" y="89">9.90 mm × 3.91 mm</text>
<text x="165.5" y="84.1">BODY SIZE (NOM)</text>
<text x="111.9" y="94">ULx200xN</text>
<text x="136.1" y="94">PDIP (16)</text>
<text x="160.3" y="94">19.30 mm × 6.35 mm</text>
<text x="111.9" y="98.9">ULN200xNS</text>
<text x="136.1" y="98.9">SOP (16)</text>
<text x="160.3" y="98.9">10.30 mm × 5.30 mm</text>
<text x="111.9" y="103.8">ULN200xPW</text>
<text x="136.1" y="103.8">TSSOP (16)</text>
<text x="160.3" y="103.8">5.00 mm × 4.40 mm</text>
<text x="111.1" y="110.6">(1)</text>
<text x="118.6" y="110.6">For all available packages, see the orderable addendum at</text>
<text x="118.6" y="114">the end of the data sheet.</text>
<text x="27.9" y="265.5">An IMPORTANT NOTICE at the end of this data sheet addresses availability, warranty, changes, use in safety-critical applications,</text>
<text x="27.9" y="268.9">intellectual property matters and other important disclaimers. PRODUCTION DATA.</text>
</g>
<g font-size="2.8" fill="#2b292a">
<text x="172.7" y="133.1">9</text>
<text x="177.1" y="135.7">COM</text>
<text x="123.4" y="140.8">1B</text>
<text x="131.4" y="138.3">1</text>
<text x="170.5" y="138.3">16</text>
<text x="177.1" y="140.8">1C</text>
<text x="131.4" y="148.4">2</text>
<text x="170.5" y="148.4">15</text>
<text x="123.4" y="151">2B</text>
<text x="177.1" y="151">2C</text>
<text x="123.4" y="161.1">3B</text>
<text x="131.4" y="158.6">3</text>
<text x="170.4" y="158.6">14</text>
<text x="177.1" y="161.1">3C</text>
<text x="123.4" y="171.3">4B</text>
<text x="131.4" y="168.7">4</text>
<text x="170.5" y="168.7">13</text>
<text x="177.1" y="171.3">4C</text>
<text x="131.4" y="178.9">5</text>
<text x="170.5" y="178.9">12</text>
<text x="123.4" y="181.4">5B</text>
<text x="177.1" y="181.4">5C</text>
<text x="123.4" y="191.6">6B</text>
<text x="131.4" y="189.1">6</text>
<text x="171.2" y="189.1">11</text>
<text x="177.1" y="191.6">6C</text>
<text x="123.4" y="201.8">7B</text>
<text x="131.4" y="199.2">7</text>
<text x="170.5" y="199.2">10</text>
<text x="177.1" y="201.8">7C</text>
</g>
<text font-size="2.6" fill="#00f" x="167.8" y="78.5">(1)</text>
<text font-size="2.5" x="127.7" y="24.3">SLRS027R – DECEMBER 1976 – REVISED FEBRUARY 2024</text>
</svg>
